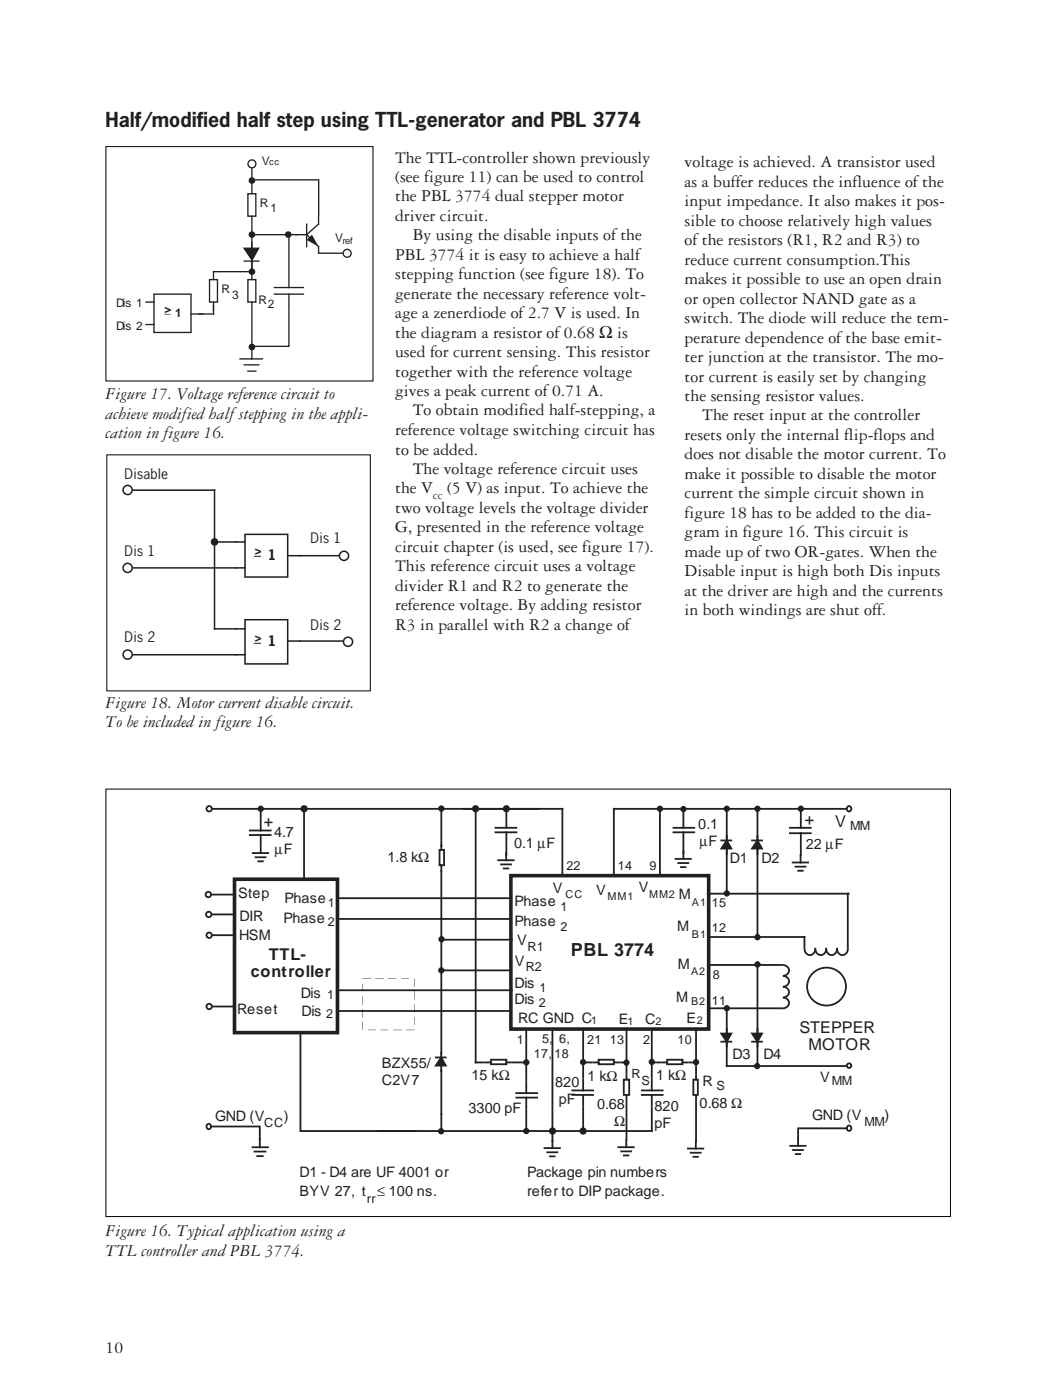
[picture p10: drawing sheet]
<svg xmlns="http://www.w3.org/2000/svg" width="210mm" height="279mm" viewBox="0 0 210 279" stroke-linecap="round" stroke-linejoin="round" font-family="sans-serif">
<path d="M21.1 29.2h53.2v46.7h-53.2zM21.3 90.7h52.5v47h-52.5zM21.1 157.3h168.2v85.2h-168.2z" fill="none" stroke="#000" stroke-width=".2"/>
<g fill="#231f20">
<path d="M88.3 187.1h13.6v.4h-13.6zM88.1 187.1h.2v.4h-.2zM101.9 187.1h.2v.4h-.2z"/>
<path d="M67.2 178.8h34.5v.4h-34.5zM67 178.8h.2v.4h-.2zM101.7 178.8h.2v.4h-.2z"/>
<path d="M87.7 193.2h14v.4h-14zM87.5 193.2h.2v.4h-.2zM101.7 193.2h.2v.4h-.2z"/>
<path d="M75.3 225.3h54.5v.3h-54.5zM75.1 225.3h.2v.3h-.2zM129.8 225.3h.2v.3h-.2z"/>
<path d="M87.9 161h19.4v.4h-19.4zM107.3 161h.2v.4h-.2zM87.7 161h.2v.4h-.2z"/>
<path d="M94.5 161.2h.4v50.6h-.4zM94.5 211.8h.4v.1h-.4zM94.5 161h.4v.2h-.4z"/>
<path d="M100.7 161.4h.3v9h-.3zM100.7 161.2h.3v.2h-.3zM100.7 170.4h.3v.2h-.3z"/>
<path d="M159.3 161.4h.4v9h-.4zM159.3 161.2h.4v.2h-.4zM159.3 170.4h.4v.2h-.4z"/>
<path d="M67.4 183h34.2v.3h-34.2zM67.2 183h.2v.3h-.2zM101.6 183h.1v.3h-.1z"/>
<path d="M67 197.2h34.9v.4h-34.9zM66.8 197.2h.2v.4h-.2zM101.9 197.2h.2v.4h-.2z"/>
<path d="M67.2 201.3h34.5v.4h-34.5zM67 201.3h.2v.4h-.2zM101.7 201.3h.2v.4h-.2z"/>
<path d="M104.6 205.1h.4v20.3h-.4zM104.6 204.9h.4v.2h-.4zM104.6 225.4h.4v.2h-.4z"/>
<path d="M138.4 205.1h.4v22.5h-.4zM138.4 204.9h.4v.2h-.4zM138.4 227.6h.4v.2h-.4z"/>
<path d="M129.6 205.1h.4v20.3h-.4zM129.6 204.9h.4v.2h-.4zM129.6 225.4h.4v.2h-.4z"/>
<path d="M124.6 205.1h.3v22h-.3zM124.6 204.9h.3v.2h-.3zM124.6 227.1h.3v.1h-.3z"/>
<path d="M116 205.1h.3v20.3h-.3zM116 204.9h.3v.2h-.3zM116 225.4h.3v.2h-.3z"/>
</g>
<path d="M101.7 174.5h39.4v30.6h-39.4z" fill="none" stroke="#231f20" stroke-width=".72"/>
<g fill="#231f20">
<path d="M109.8 205.1h.4v20.3h-.4zM109.8 204.9h.4v.2h-.4zM109.8 225.4h.4v.2h-.4z"/>
<path d="M116.1 211.6h8.7v.3h-8.7zM116 211.6h.1v.3h-.1zM124.8 211.6h.1v.3h-.1z"/>
<path d="M129.8 211.6h8.8v.3h-8.8zM129.6 211.6h.2v.3h-.2zM138.6 211.6h.2v.3h-.2z"/>
<path d="M94.7 211.6h10.1v.3h-10.1zM94.5 211.6h.2v.3h-.2zM104.8 211.6h.2v.3h-.2z"/>
<path d="M122.1 161.2h.3v13.3h-.3zM122.1 174.5h.3v.2h-.3zM122.1 161h.3v.2h-.3z"/>
<path d="M111.8 161.2h.4v13.3h-.4zM111.8 174.5h.4v.2h-.4zM111.8 161h.4v.2h-.4z"/>
<path d="M144.6 161.6h.3v16h-.3zM144.6 177.6h.3v.2h-.3zM144.6 161.4h.3v.2h-.3z"/>
<path d="M150.7 161.2h.3v25h-.3zM150.7 186.2h.3v.2h-.3zM150.7 161h.3v.2h-.3z"/>
<path d="M144.6 201.2h.3v11.3h-.3zM144.6 201h.3v.2h-.3zM144.6 212.5h.3v.2h-.3z"/>
<path d="M150.7 192.3h.3v20.4h-.3zM150.7 192.2h.3v.1h-.3zM150.7 212.7h.3v.1h-.3z"/>
<path d="M144.7 212.3h23.8v.4h-23.8zM168.5 212.3h.2v.4h-.2zM144.6 212.3h.1v.4h-.1z"/>
<path d="M131.2 161.4h.4v13.1h-.4zM131.2 174.5h.4v.2h-.4zM131.2 161.2h.4v.2h-.4z"/>
<path d="M122.2 161h46.6v.4h-46.6zM122.1 161h.1v.4h-.1zM168.8 161h.2v.4h-.2z"/>
<path d="M92.2 161h19.8v.4h-19.8zM112 161h.2v.4h-.2zM92 161h.2v.4h-.2z"/>
</g>
<circle cx="87.9" cy="193.4" r=".45" fill="#231f20" stroke="#231f20" stroke-width=".36"/>
<path d="M96.7 211.2h5v.9h-5z" fill="#fff" stroke="#fff" stroke-width=".36"/>
<path d="M97.8 211.2h3v.9h-3z" fill="#fff" stroke="#231f20" stroke-width=".36"/>
<g fill="#231f20">
<path d="M96.7 211.6h1.1v.3h-1.1zM97.8 211.6h.2v.3h-.2zM96.5 211.6h.2v.3h-.2z"/>
<path d="M100.8 211.6h.9v.3h-.9zM100.7 211.6h.1v.3h-.1zM101.7 211.6h.2v.3h-.2z"/>
</g>
<path d="M102.8 215.7h4.2v5.2h-4.2z" fill="#fff" stroke="#fff" stroke-width=".36"/>
<g fill="#231f20">
<path d="M102.8 217.7h4.2v.4h-4.2zM102.6 217.7h.2v.4h-.2zM107 217.7h.1v.4h-.1z"/>
<path d="M102.8 218.6h4.2v.4h-4.2zM102.6 218.6h.2v.4h-.2zM107 218.6h.1v.4h-.1z"/>
<path d="M104.6 215.7h.4v2.2h-.4zM104.6 215.5h.4v.2h-.4zM104.6 217.9h.4v.2h-.4z"/>
<path d="M104.6 218.8h.4v2.1h-.4zM104.6 220.9h.4v.2h-.4zM104.6 218.6h.4v.2h-.4z"/>
</g>
<g fill="#231f20" stroke="#231f20" stroke-width=".36">
<circle cx="104.8" cy="211.8" r=".45"/>
<circle cx="110" cy="225.4" r=".54"/>
</g>
<path d="M114 215.2h4.1v5.2h-4.1z" fill="#fff" stroke="#fff" stroke-width=".36"/>
<g fill="#231f20">
<path d="M114 217.2h4.1v.3h-4.1zM113.8 217.2h.2v.3h-.2zM118.1 217.2h.2v.3h-.2z"/>
<path d="M114 218.1h4.1v.3h-4.1zM113.8 218.1h.2v.3h-.2zM118.1 218.1h.2v.3h-.2z"/>
<path d="M116 215.2h.3v2.1h-.3zM116 215h.3v.2h-.3zM116 217.3h.3v.2h-.3z"/>
<path d="M116 218.2h.3v2.2h-.3zM116 220.4h.3v.2h-.3zM116 218.1h.3v.1h-.3z"/>
</g>
<path d="M118.1 211.2h5v.9h-5z" fill="#fff" stroke="#fff" stroke-width=".36"/>
<path d="M119.2 211.2h3v.9h-3z" fill="#fff" stroke="#231f20" stroke-width=".36"/>
<g fill="#231f20">
<path d="M118.1 211.6h1.1v.3h-1.1zM119.2 211.6h.2v.3h-.2zM117.9 211.6h.2v.3h-.2z"/>
<path d="M122.2 211.6h.9v.3h-.9zM122.1 211.6h.1v.3h-.1zM123.1 211.6h.2v.3h-.2z"/>
</g>
<path d="M124.2 214.3h1.1v5h-1.1z" fill="#fff" stroke="#fff" stroke-width=".36"/>
<path d="M124.2 215.2h1.1v3h-1.1z" fill="#fff" stroke="#231f20" stroke-width=".36"/>
<g fill="#231f20">
<path d="M124.6 214.3h.3v.9h-.3zM124.6 215.2h.3v.2h-.3zM124.6 214.1h.3v.2h-.3z"/>
<path d="M124.6 218.2h.3v1.1h-.3zM124.6 218.1h.3v.1h-.3zM124.6 219.3h.3v.2h-.3z"/>
</g>
<path d="M127.8 215.2h4.2v5.2h-4.2z" fill="#fff" stroke="#fff" stroke-width=".36"/>
<g fill="#231f20">
<path d="M127.8 217.2h4.2v.3h-4.2zM127.6 217.2h.2v.3h-.2zM132 217.2h.1v.3h-.1z"/>
<path d="M127.8 218.1h4.2v.3h-4.2zM127.6 218.1h.2v.3h-.2zM132 218.1h.1v.3h-.1z"/>
<path d="M129.6 215.2h.4v2.1h-.4zM129.6 215h.4v.2h-.4zM129.6 217.3h.4v.2h-.4z"/>
<path d="M129.6 218.2h.4v2.2h-.4zM129.6 220.4h.4v.2h-.4zM129.6 218.1h.4v.1h-.4z"/>
</g>
<path d="M132 211.2h5v.9h-5z" fill="#fff" stroke="#fff" stroke-width=".36"/>
<path d="M132.9 211.2h3v.9h-3z" fill="#fff" stroke="#231f20" stroke-width=".36"/>
<g fill="#231f20">
<path d="M132 211.6h.9v.3h-.9zM132.9 211.6h.1v.3h-.1zM131.8 211.6h.2v.3h-.2z"/>
<path d="M135.9 211.6h1.1v.3h-1.1zM135.7 211.6h.2v.3h-.2zM137 211.6h.2v.3h-.2z"/>
</g>
<path d="M138.1 214.3h.9v5h-.9z" fill="#fff" stroke="#fff" stroke-width=".36"/>
<path d="M138.1 215.2h.9v3h-.9z" fill="#fff" stroke="#231f20" stroke-width=".36"/>
<g fill="#231f20">
<path d="M138.4 214.3h.4v.9h-.4zM138.4 215.2h.4v.2h-.4zM138.4 214.1h.4v.2h-.4z"/>
<path d="M138.4 218.2h.4v1.1h-.4zM138.4 218.1h.4v.1h-.4zM138.4 219.3h.4v.2h-.4z"/>
</g>
<g fill="#231f20" stroke="#231f20" stroke-width=".36">
<path d="M150.8 167.5l.9 1.6h-1.9z"/>
<circle cx="116.1" cy="225.4" r=".54"/>
<circle cx="138.6" cy="211.7" r=".45"/>
</g>
<g fill="#231f20">
<path d="M149.8 167.3h1.9v.4h-1.9zM151.7 167.3h.2v.4h-.2zM149.6 167.3h.2v.4h-.2z"/>
<path d="M150.7 166.6h.3v.9h-.3zM150.7 167.5h.3v.2h-.3zM150.7 166.4h.3v.2h-.3z"/>
<path d="M150.7 169.1h.3v1.1h-.3zM150.7 169h.3v.1h-.3zM150.7 170.2h.3v.2h-.3z"/>
</g>
<path d="M144.7 167.5l.9 1.6h-1.9z" fill="#231f20" stroke="#231f20" stroke-width=".36"/>
<g fill="#231f20">
<path d="M143.7 167.3h1.9v.4h-1.9zM145.6 167.3h.2v.4h-.2zM143.5 167.3h.2v.4h-.2z"/>
<path d="M144.6 166.6h.3v.9h-.3zM144.6 167.5h.3v.2h-.3zM144.6 166.4h.3v.2h-.3z"/>
<path d="M144.6 169.1h.3v1.1h-.3zM144.6 169h.3v.1h-.3zM144.6 170.2h.3v.2h-.3z"/>
</g>
<path d="M157.3 163h4.2v5.1h-4.2z" fill="#fff" stroke="#fff" stroke-width=".36"/>
<g fill="#231f20">
<path d="M157.3 164.8h4.2v.4h-4.2zM157.1 164.8h.2v.4h-.2zM161.5 164.8h.1v.4h-.1z"/>
<path d="M157.3 165.9h4.2v.4h-4.2zM157.1 165.9h.2v.4h-.2zM161.5 165.9h.1v.4h-.1z"/>
<path d="M159.3 163h.4v2h-.4zM159.3 162.8h.4v.2h-.4zM159.3 165h.4v.2h-.4z"/>
<path d="M159.3 166.1h.4v2h-.4zM159.3 168.1h.4v.1h-.4zM159.3 165.9h.4v.2h-.4z"/>
</g>
<path d="M149.8 206h1.9l-.9 1.6z" fill="#231f20" stroke="#231f20" stroke-width=".36"/>
<g fill="#231f20">
<path d="M149.8 207.4h1.9v.4h-1.9zM149.6 207.4h.2v.4h-.2zM151.7 207.4h.2v.4h-.2z"/>
<path d="M150.7 207.6h.3v.9h-.3zM150.7 207.4h.3v.2h-.3zM150.7 208.5h.3v.2h-.3z"/>
<path d="M150.7 205.1h.3v.9h-.3zM150.7 206h.3v.2h-.3zM150.7 204.9h.3v.2h-.3z"/>
</g>
<path d="M143.7 206h1.9l-.9 1.6z" fill="#231f20" stroke="#231f20" stroke-width=".36"/>
<g fill="#231f20">
<path d="M143.7 207.4h1.9v.4h-1.9zM143.5 207.4h.2v.4h-.2zM145.6 207.4h.2v.4h-.2z"/>
<path d="M144.6 207.6h.3v.9h-.3zM144.6 207.4h.3v.2h-.3zM144.6 208.5h.3v.2h-.3z"/>
<path d="M144.6 205.1h.3v.9h-.3zM144.6 206h.3v.2h-.3zM144.6 204.9h.3v.2h-.3z"/>
</g>
<g fill="#231f20" stroke="#231f20" stroke-width=".36">
<circle cx="100.8" cy="161.2" r=".54"/>
<circle cx="94.7" cy="161.2" r=".54"/>
</g>
<path d="M98.7 162.8h4.1v5.3h-4.1z" fill="#fff" stroke="#fff" stroke-width=".36"/>
<g fill="#231f20">
<path d="M98.7 164.8h4.1v.4h-4.1zM98.5 164.8h.2v.4h-.2zM102.8 164.8h.2v.4h-.2z"/>
<path d="M98.7 165.7h4.1v.4h-4.1zM98.5 165.7h.2v.4h-.2zM102.8 165.7h.2v.4h-.2z"/>
<path d="M100.7 162.8h.3v2.2h-.3zM100.7 162.7h.3v.1h-.3zM100.7 165h.3v.2h-.3z"/>
<path d="M100.7 165.9h.3v2.2h-.3zM100.7 168.1h.3v.1h-.3zM100.7 165.7h.3v.2h-.3z"/>
</g>
<path d="M87.5 168.5h.9v5h-.9z" fill="#fff" stroke="#fff" stroke-width=".36"/>
<path d="M87.5 169.4h.9v3.1h-.9z" fill="#fff" stroke="#231f20" stroke-width=".36"/>
<g fill="#231f20">
<path d="M87.7 168.5h.4v.9h-.4zM87.7 169.4h.4v.2h-.4zM87.7 168.3h.4v.2h-.4z"/>
<path d="M87.7 172.5h.4v1h-.4zM87.7 172.3h.4v.2h-.4zM87.7 173.5h.4v.2h-.4z"/>
</g>
<path d="M59.8 205.8v19.6h23.1" fill="none" stroke="#231f20" stroke-width=".36"/>
<circle cx="150.8" cy="212.5" r=".45" fill="#231f20" stroke="#231f20" stroke-width=".36"/>
<g fill="#fff" stroke="#231f20" stroke-width=".36">
<circle cx="169" cy="161.2" r=".5"/>
<circle cx="169.1" cy="212.4" r=".45"/>
</g>
<g fill="#231f20">
<path d="M87.7 213.4h.4v8.6h-.4zM87.7 222h.4v.2h-.4zM87.7 213.2h.4v.2h-.4z"/>
<path d="M87.7 222.1h.4v3.6h-.4zM87.7 221.9h.4v.2h-.4zM87.7 225.7h.4v.2h-.4z"/>
<path d="M87.7 173.6h.4v36.4h-.4zM87.7 210h.4v.1h-.4zM87.7 173.5h.4v.1h-.4z"/>
<path d="M87.7 161.4h.4v7.2h-.4zM87.7 168.6h.4v.2h-.4zM87.7 161.2h.4v.2h-.4z"/>
</g>
<circle cx="87.9" cy="187.2" r=".45" fill="#231f20" stroke="#231f20" stroke-width=".36"/>
<path d="M135.9 161.4h.4v8.6h-.4zM135.9 161.2h.4v.2h-.4zM135.9 170h.4v.2h-.4z" fill="#231f20"/>
<path d="M134.1 162.8h4.2v5.3h-4.2z" fill="#fff" stroke="#fff" stroke-width=".36"/>
<g fill="#231f20">
<path d="M134.1 164.8h4.2v.4h-4.2zM133.9 164.8h.2v.4h-.2zM138.3 164.8h.1v.4h-.1z"/>
<path d="M134.1 165.7h4.2v.4h-4.2zM133.9 165.7h.2v.4h-.2zM138.3 165.7h.1v.4h-.1z"/>
<path d="M135.9 162.8h.4v2.2h-.4zM135.9 162.7h.4v.1h-.4zM135.9 165h.4v.2h-.4z"/>
<path d="M135.9 165.9h.4v2.2h-.4zM135.9 168.1h.4v.1h-.4zM135.9 165.7h.4v.2h-.4z"/>
<path d="M109.8 225.4h.4v2h-.4zM109.8 227.4h.4v.2h-.4zM109.8 225.3h.4v.1h-.4z"/>
</g>
<circle cx="41.5" cy="224.5" r=".5" fill="#fff" stroke="#231f20" stroke-width=".36"/>
<g fill="#231f20">
<path d="M51.6 227.1h.3v1.6h-.3zM51.6 226.9h.3v.2h-.3zM51.6 228.7h.3v.2h-.3z"/>
<path d="M50.3 228.5h3.1v.4h-3.1zM50.1 228.5h.2v.4h-.2zM53.4 228.5h.1v.4h-.1z"/>
<path d="M50.7 229.3h2.2v.4h-2.2zM50.5 229.3h.2v.4h-.2zM52.9 229.3h.1v.4h-.1z"/>
<path d="M51.2 230.3h1.1v.3h-1.1zM51.1 230.3h.1v.3h-.1zM52.3 230.3h.2v.3h-.2z"/>
</g>
<path d="M42 224.5h9.7v2.6" fill="none" stroke="#231f20" stroke-width=".36"/>
<circle cx="169" cy="224.9" r=".5" fill="#fff" stroke="#231f20" stroke-width=".36"/>
<path d="M150.8 191.8v.5h-9.7M168.7 224.9h-9.8v2.2" fill="none" stroke="#231f20" stroke-width=".36"/>
<g fill="#fff" stroke="#231f20" stroke-width=".36">
<path d="M154.9 199.3a1.2 1.2 0 0 1 1.6-.4 1.2 1.2 0 0 1 .4 1.6 1.2 1.2 0 0 1-1.6 .4 1.2 1.2 0 0 1-.4-1.6z"/>
<path d="M154.9 197.1a1.2 1.2 0 0 1 1.6-.3 1.2 1.2 0 0 1 .4 1.6 1.2 1.2 0 0 1-1.6 .3 1.2 1.2 0 0 1-.4-1.6z"/>
<path d="M154.9 194.9a1.2 1.2 0 0 1 1.6-.3 1.2 1.2 0 0 1 .4 1.6 1.2 1.2 0 0 1-1.6 .4 1.2 1.2 0 0 1-.4-1.7z"/>
<path d="M154.9 192.8a1.2 1.2 0 0 1 1.6-.3 1.2 1.2 0 0 1 .4 1.6 1.2 1.2 0 0 1-1.6 .3 1.2 1.2 0 0 1-.4-1.6z"/>
</g>
<path d="M153.5 192.3h2.2v8.7h-2.2z" fill="#fff" stroke="#fff" stroke-width=".36"/>
<g fill="#231f20">
<path d="M141.3 200.8h14.4v.4h-14.4zM155.7 200.8h.2v.4h-.2zM141.1 200.8h.2v.4h-.2z"/>
<path d="M150.5 192.2h5.2v.3h-5.2zM155.7 192.2h.2v.3h-.2zM150.3 192.2h.2v.3h-.2z"/>
</g>
<g fill="#fff" stroke="#231f20" stroke-width=".36">
<path d="M160.7 188.1a1.21 1.21 0 0 1 1.7 .6 1.21 1.21 0 0 1-.8 1.6 1.24 1.24 0 0 1-1.3-.7 1.24 1.24 0 0 1 .4-1.5z"/>
<path d="M162.8 188.1a1.21 1.21 0 0 1 1.7 .6 1.21 1.21 0 0 1-.7 1.6 1.24 1.24 0 0 1-1.4-.7 1.24 1.24 0 0 1 .4-1.5z"/>
<path d="M165 188.1a1.21 1.21 0 0 1 1.7 .6 1.21 1.21 0 0 1-.7 1.6 1.24 1.24 0 0 1-1.4-.7 1.24 1.24 0 0 1 .4-1.5z"/>
<path d="M167.1 188.1a1.21 1.21 0 0 1 1.7 .6 1.21 1.21 0 0 1-.7 1.6 1.24 1.24 0 0 1-1.4-.7 1.24 1.24 0 0 1 .4-1.5z"/>
<circle cx="164.6" cy="196.6" r="3.8"/>
</g>
<path d="M160.2 186.8h8.6v1.9h-8.6z" fill="#fff" stroke="#fff" stroke-width=".36"/>
<g fill="#231f20">
<path d="M160 186.8h.4v1.9h-.4zM160 188.7h.4v.2h-.4zM160 186.6h.4v.2h-.4z"/>
<path d="M168.7 178.1h.3v10.6h-.3zM168.7 188.7h.3v.2h-.3zM168.7 177.9h.3v.2h-.3z"/>
<path d="M141 177.9h28v.4h-28zM140.8 177.9h.2v.4h-.2zM169 177.9h.2v.4h-.2z"/>
<path d="M141.3 186.6h18.9v.3h-18.9zM160.2 186.6h.2v.3h-.2zM141.1 186.6h.2v.3h-.2z"/>
</g>
<path d="M46.7 175.3h20.5v30.5h-20.5z" fill="#fff" stroke="#231f20" stroke-width=".72"/>
<g fill="#231f20">
<path d="M60.6 161h27.1v.4h-27.1zM87.7 161h.2v.4h-.2zM60.4 161h.2v.4h-.2z"/>
<path d="M60.4 161h.3v14.1h-.3zM60.4 160.9h.3v.1h-.3zM60.4 175.1h.3v.2h-.3z"/>
<path d="M41.7 161h18.9v.4h-18.9zM60.6 161h.1v.4h-.1zM41.5 161h.2v.4h-.2z"/>
</g>
<circle cx="60.6" cy="161.2" r=".54" fill="#231f20" stroke="#231f20" stroke-width=".36"/>
<g fill="#231f20">
<path d="M41.5 178.1h5.2v.4h-5.2zM46.7 178.1h.2v.4h-.2zM41.3 178.1h.2v.4h-.2z"/>
<path d="M41.7 182.1h5v.3h-5zM46.7 182.1h.2v.3h-.2zM41.5 182.1h.2v.3h-.2z"/>
<path d="M41.7 186.2h5v.4h-5zM46.7 186.2h.2v.4h-.2zM41.5 186.2h.2v.4h-.2z"/>
<path d="M41.7 200.4h5v.4h-5zM46.7 200.4h.2v.4h-.2zM41.5 200.4h.2v.4h-.2z"/>
<path d="M51.7 168.6h.4v1.4h-.4zM51.7 168.4h.4v.2h-.4zM51.7 170h.4v.2h-.4z"/>
<path d="M50.3 169.9h3.1v.3h-3.1zM50.2 169.9h.1v.3h-.1zM53.4 169.9h.2v.3h-.2z"/>
<path d="M50.9 170.7h2v.3h-2zM50.7 170.7h.2v.3h-.2zM52.9 170.7h.2v.3h-.2z"/>
<path d="M51.4 171.5h.9v.4h-.9zM51.3 171.5h.1v.4h-.1zM52.3 171.5h.2v.4h-.2z"/>
<path d="M51.7 161h.4v2.4h-.4zM51.7 163.4h.4v.2h-.4zM51.7 160.9h.4v.1h-.4z"/>
</g>
<g fill="#fff" stroke="#231f20" stroke-width=".36">
<circle cx="41.7" cy="200.6" r=".54"/>
<circle cx="41.7" cy="186.4" r=".54"/>
<circle cx="41.7" cy="161.2" r=".54"/>
</g>
<g fill="#231f20">
<path d="M82.5 195v1.7z"/>
<path d="M72.2 195l1.7 .1zM72.2 195v.1zM73.9 195v.1z"/>
<path d="M74.8 195l1.6 .1zM74.7 195l.1 .1zM76.4 195v.1z"/>
<path d="M77.3 195l1.6 .1zM77.2 195l.1 .1zM78.9 195v.1z"/>
<path d="M80 195l1.4 .1zM79.9 195l.1 .1zM81.4 195l.1 .1z"/>
<path d="M82.5 197.6v1.6zM82.5 197.5v.1z"/>
<path d="M82.5 200.3v1.4zM82.5 200.2v.1z"/>
<path d="M82.5 202.8v1.4zM82.5 202.7v.1zM82.5 204.2v.1z"/>
<path d="M80.9 205.2l1.6 .1zM82.5 205.2v.1zM80.8 205.2l.1 .1z"/>
<path d="M78.4 205.2l1.6 .1zM80 205.2v.1zM78.3 205.2l.1 .1z"/>
<path d="M75.8 205.2l1.5 .1zM77.3 205.2v.1zM75.8 205.2v.1z"/>
<path d="M73.3 205.2l1.5 .1zM74.8 205.2v.1zM73.3 205.2v.1z"/>
<path d="M72.2 203.7l.1 1.6zM72.2 205.3h.1zM72.2 203.6l.1 .1z"/>
<path d="M72.2 201.2l.1 1.6zM72.2 202.8h.1zM72.2 201.1l.1 .1z"/>
<path d="M72.2 198.6l.1 1.7zM72.2 200.3h.1zM72.2 198.6h.1z"/>
<path d="M72.2 196.1l.1 1.5zM72.2 197.6h.1zM72.2 196.1h.1z"/>
</g>
<path d="M49.8 163.4h4.1v5.2h-4.1z" fill="#fff" stroke="#fff" stroke-width=".36"/>
<g fill="#231f20">
<path d="M49.8 165.4h4.1v.3h-4.1zM49.6 165.4h.2v.3h-.2zM53.9 165.4h.2v.3h-.2z"/>
<path d="M49.8 166.3h4.1v.3h-4.1zM49.6 166.3h.2v.3h-.2zM53.9 166.3h.2v.3h-.2z"/>
<path d="M51.7 163.4h.4v2.1h-.4zM51.7 163.2h.4v.2h-.4zM51.7 165.5h.4v.2h-.4z"/>
<path d="M51.7 166.4h.4v2.2h-.4zM51.7 168.6h.4v.2h-.4zM51.7 166.3h.4v.1h-.4z"/>
</g>
<path d="M87.9 210.8l.9 1.6h-2z" fill="#231f20" stroke="#231f20" stroke-width=".36"/>
<g fill="#231f20">
<path d="M86.8 210.6h2v.4h-2zM88.8 210.6h.1v.4h-.1zM86.6 210.6h.2v.4h-.2z"/>
<path d="M87.7 209.9h.3v.9h-.3zM87.7 210.8h.3v.2h-.3zM87.7 209.7h.3v.2h-.3z"/>
<path d="M87.7 212.4h.3v1.1h-.3zM87.7 212.2h.3v.2h-.3zM87.7 213.5h.3v.2h-.3z"/>
</g>
<g fill="#fff" stroke="#231f20" stroke-width=".36">
<circle cx="41.6" cy="182.3" r=".54"/>
<circle cx="41.5" cy="178.3" r=".54"/>
</g>
<g fill="#231f20">
<path d="M100.6 170h.4v1.5h-.4zM100.6 169.8h.4v.2h-.4zM100.6 171.5h.4v.1h-.4z"/>
<path d="M99.2 171.3h3.1v.3h-3.1zM99 171.3h.2v.3h-.2zM102.3 171.3h.2v.3h-.2z"/>
<path d="M99.8 172.1h2v.4h-2zM99.6 172.1h.2v.4h-.2zM101.8 172.1h.1v.4h-.1z"/>
<path d="M100.3 172.9h.9v.4h-.9zM100.1 172.9h.2v.4h-.2zM101.2 172.9h.2v.4h-.2z"/>
<path d="M135.9 169.8h.4v1.4h-.4zM135.9 169.6h.4v.2h-.4zM135.9 171.2h.4v.2h-.4z"/>
<path d="M134.5 171h3.1v.4h-3.1zM134.3 171h.2v.4h-.2zM137.6 171h.2v.4h-.2z"/>
<path d="M135.1 171.8h2v.4h-2zM134.9 171.8h.2v.4h-.2zM137.1 171.8h.1v.4h-.1z"/>
<path d="M135.6 172.7h.9v.3h-.9zM135.4 172.7h.2v.3h-.2zM136.5 172.7h.2v.3h-.2z"/>
<path d="M159.3 170.5h.3v1.4h-.3zM159.3 170.3h.3v.2h-.3zM159.3 171.9h.3v.2h-.3z"/>
<path d="M157.9 171.7h3v.4h-3zM157.7 171.7h.2v.4h-.2zM160.9 171.7h.2v.4h-.2z"/>
<path d="M158.4 172.6h2v.3h-2zM158.2 172.6h.2v.3h-.2zM160.4 172.6h.2v.3h-.2z"/>
<path d="M159 173.4h.9v.3h-.9zM158.8 173.4h.2v.3h-.2zM159.9 173.4h.1v.3h-.1z"/>
<path d="M158.8 227h.3v1.4h-.3zM158.8 226.8h.3v.2h-.3zM158.8 228.4h.3v.2h-.3z"/>
<path d="M157.4 228.2h3v.4h-3zM157.2 228.2h.2v.4h-.2zM160.4 228.2h.2v.4h-.2z"/>
<path d="M157.9 229h2v.4h-2zM157.8 229h.1v.4h-.1zM159.9 229h.2v.4h-.2z"/>
<path d="M158.5 229.9h.9v.3h-.9zM158.3 229.9h.2v.3h-.2zM159.4 229.9h.2v.3h-.2z"/>
<path d="M138.4 227.5h.4v1.4h-.4zM138.4 227.3h.4v.2h-.4zM138.4 228.9h.4v.2h-.4z"/>
<path d="M137 228.8h3.1v.3h-3.1zM136.8 228.8h.2v.3h-.2zM140.1 228.8h.1v.3h-.1z"/>
<path d="M137.6 229.6h1.9v.3h-1.9zM137.4 229.6h.2v.3h-.2zM139.5 229.6h.2v.3h-.2z"/>
<path d="M138.1 230.4h.9v.4h-.9zM137.9 230.4h.2v.4h-.2zM139 230.4h.2v.4h-.2z"/>
<path d="M124.5 227.2h.4v1.5h-.4zM124.5 227h.4v.2h-.4zM124.5 228.7h.4v.1h-.4z"/>
<path d="M123.1 228.5h3.1v.3h-3.1zM123 228.5h.1v.3h-.1zM126.2 228.5h.2v.3h-.2z"/>
<path d="M123.7 229.3h2v.4h-2zM123.5 229.3h.2v.4h-.2zM125.7 229.3h.2v.4h-.2z"/>
<path d="M124.2 230.1h.9v.4h-.9zM124.1 230.1h.1v.4h-.1zM125.1 230.1h.2v.4h-.2z"/>
<path d="M109.8 227.4h.4v1.4h-.4zM109.8 227.2h.4v.2h-.4zM109.8 228.8h.4v.2h-.4z"/>
<path d="M108.4 228.7h3.1v.3h-3.1zM108.3 228.7h.1v.3h-.1zM111.5 228.7h.2v.3h-.2z"/>
<path d="M109 229.5h2v.4h-2zM108.8 229.5h.2v.4h-.2zM111 229.5h.2v.4h-.2z"/>
<path d="M109.5 230.3h.9v.4h-.9zM109.4 230.3h.1v.4h-.1zM110.4 230.3h.2v.4h-.2z"/>
</g>
<g fill="#231f20" stroke="#231f20" stroke-width=".36">
<circle cx="51.9" cy="161.2" r=".45"/>
<circle cx="87.9" cy="161.2" r=".45"/>
<circle cx="136.1" cy="161.3" r=".45"/>
<circle cx="144.7" cy="161.2" r=".45"/>
<circle cx="144.7" cy="178.1" r=".45"/>
<circle cx="150.9" cy="161.2" r=".45"/>
<circle cx="159.5" cy="161.2" r=".45"/>
<circle cx="150.9" cy="186.8" r=".45"/>
<circle cx="150.9" cy="192.2" r=".45"/>
<circle cx="129.8" cy="211.7" r=".45"/>
<circle cx="124.8" cy="211.8" r=".45"/>
<circle cx="116.1" cy="211.7" r=".45"/>
<circle cx="144.7" cy="201" r=".45"/>
<circle cx="131.4" cy="161.2" r=".45"/>
<circle cx="104.8" cy="225.4" r=".45"/>
<circle cx="87.8" cy="225.5" r=".45"/>
</g>
<path d="M59 43.1h4.4v7.4h-4.4z" fill="#fff" stroke="#fff" stroke-width=".26"/>
<g fill="#231f20">
<path d="M61.1 47.8l1-1 1.3 2.3z"/>
<path d="M60.9 44.7h.3v4.4h-.3zM60.9 44.5h.3v.2h-.3zM60.9 49.1h.3v.2h-.3z"/>
<path d="M61 46.7l2.4-2.1 .1 .2-2.3 2.1zM63.4 44.6l.1-.1v.3zM61 46.7l.2 .2h-.1z"/>
<path d="M59 46.6h2.1v.3h-2.1zM61.1 46.6h.1v.3h-.1zM58.8 46.6h.2v.3h-.2z"/>
<path d="M61 46.9l.2-.2 .5 .5-.2 .2zM61.1 46.6l.1 .1-.2 .2zM61.5 47.4l.2-.2v.1z"/>
<path d="M62.7 48.3l.8 .8-.2 .1-.7-.7zM62.7 48.2v.1l-.1 .2zM63.5 49.1h.1l-.3 .1z"/>
<path d="M63.3 49.1h.3v1.4h-.3zM63.3 49h.3v.1h-.3zM63.3 50.5h.3v.1h-.3z"/>
<path d="M63.3 43.1h.3v1.6h-.3zM63.3 44.7h.3v.1h-.3zM63.3 43h.3v.1h-.3z"/>
</g>
<path d="M41.7 54.2h1.6v7.6h-1.6z" fill="#fff" stroke="#fff" stroke-width=".26"/>
<path d="M41.7 55.7h1.6v4.5h-1.6z" fill="#fff" stroke="#231f20" stroke-width=".26"/>
<g fill="#231f20">
<path d="M42.4 54.2h.3v1.5h-.3zM42.4 55.7h.3v.2h-.3zM42.4 54h.3v.2h-.3z"/>
<path d="M42.4 60.2h.3v1.6h-.3zM42.4 60.1h.3v.1h-.3zM42.4 61.8h.3v.1h-.3z"/>
<path d="M50 69.2h.3v2.3h-.3zM50 69h.3v.2h-.3zM50 71.5h.3v.2h-.3z"/>
<path d="M47.8 71.4h4.5v.3h-4.5zM47.7 71.4h.1v.3h-.1zM52.3 71.4h.1v.3h-.1z"/>
<path d="M48.6 72.6h2.9v.3h-2.9zM48.5 72.6h.1v.3h-.1zM51.5 72.6h.2v.3h-.2z"/>
<path d="M49.4 73.8h1.5v.3h-1.5zM49.2 73.8h.2v.3h-.2zM50.9 73.8h.2v.3h-.2z"/>
<path d="M50 33.1h.3v36.1h-.3zM50 69.2h.3v.1h-.3zM50 33h.3v.1h-.3z"/>
</g>
<path d="M49.4 37h1.5v7.7h-1.5z" fill="#fff" stroke="#fff" stroke-width=".26"/>
<path d="M49.4 38.6h1.5v4.5h-1.5z" fill="#fff" stroke="#231f20" stroke-width=".26"/>
<g fill="#231f20">
<path d="M50 37h.3v1.6h-.3zM50 38.6h.3v.1h-.3zM50 36.9h.3v.1h-.3z"/>
<path d="M50 43.1h.3v1.6h-.3zM50 43h.3v.1h-.3zM50 44.7h.3v.1h-.3z"/>
</g>
<path d="M49.4 54.2h1.5v7.6h-1.5z" fill="#fff" stroke="#fff" stroke-width=".26"/>
<path d="M49.4 55.7h1.5v4.5h-1.5z" fill="#fff" stroke="#231f20" stroke-width=".26"/>
<g fill="#231f20">
<path d="M50 54.2h.3v1.5h-.3zM50 55.7h.3v.2h-.3zM50 54h.3v.2h-.3z"/>
<path d="M50 60.2h.3v1.6h-.3zM50 60.1h.3v.1h-.3zM50 61.8h.3v.1h-.3z"/>
</g>
<g fill="#231f20" stroke="#231f20" stroke-width=".26">
<circle cx="50.2" cy="46.8" r=".53"/>
<circle cx="50.2" cy="69.2" r=".53"/>
</g>
<path d="M57.5 46.6v22.4h-7.3" fill="none" stroke="#231f20" stroke-width=".26"/>
<path d="M54.6 54.2h5.8v7.6h-5.8z" fill="#fff" stroke="#fff" stroke-width=".26"/>
<g fill="#231f20">
<path d="M54.6 57.2h5.8v.2h-5.8zM54.5 57.2h.1v.2h-.1zM60.4 57.2h.2v.2h-.2z"/>
<path d="M54.6 58.5h5.8v.3h-5.8zM54.5 58.5h.1v.3h-.1zM60.4 58.5h.2v.3h-.2z"/>
<path d="M57.4 54.2h.3v3.1h-.3zM57.4 54h.3v.2h-.3zM57.4 57.3h.3v.1h-.3z"/>
<path d="M57.4 58.6h.3v3.2h-.3zM57.4 61.8h.3v.1h-.3zM57.4 58.5h.3v.1h-.3z"/>
</g>
<circle cx="57.4" cy="46.8" r=".53" fill="#231f20" stroke="#231f20" stroke-width=".26"/>
<g fill="#231f20">
<path d="M50.2 46.6h8.9v.3h-8.9zM50 46.6h.2v.3h-.2zM59.1 46.6h.1v.3h-.1z"/>
<path d="M63.6 50.3h5.3v.3h-5.3zM63.5 50.3h.1v.3h-.1zM68.9 50.3h.1v.3h-.1z"/>
</g>
<path d="M50 35.8h13.5v7.2" fill="none" stroke="#231f20" stroke-width=".26"/>
<g fill="#231f20" stroke="#231f20" stroke-width=".26">
<path d="M48.6 49.5h2.9l-1.3 2.3z"/>
<circle cx="50.2" cy="36" r=".53"/>
</g>
<g fill="#231f20">
<path d="M48.6 51.9h2.9v.3h-2.9zM48.5 51.9h.1v.3h-.1zM51.5 51.9h.2v.3h-.2z"/>
<path d="M50 52h.3v1.6h-.3zM50 51.9h.3v.1h-.3zM50 53.6h.3v.2h-.3z"/>
<path d="M50 48.4h.3v1.3h-.3zM50 49.7h.3v.1h-.3zM50 48.2h.3v.2h-.3z"/>
<path d="M42.5 54h7.7v.3h-7.7zM42.4 54h.1v.3h-.1zM50.2 54h.1v.3h-.1z"/>
</g>
<circle cx="50.2" cy="54.2" r=".53" fill="#231f20" stroke="#231f20" stroke-width=".26"/>
<path d="M30.7 58.6h7.3v7.7h-7.3z" fill="#fff" stroke="#231f20" stroke-width=".26"/>
<g fill="#231f20">
<path d="M29.1 60.1h1.6v.2h-1.6zM30.7 60.1h.1v.2h-.1zM29 60.1h.1v.2h-.1z"/>
<path d="M29.1 64.6h1.6v.2h-1.6zM30.7 64.6h.1v.2h-.1zM29 64.6h.1v.2h-.1z"/>
<path d="M38 62.4h2.4v.3h-2.4zM37.9 62.4h.1v.3h-.1zM40.4 62.4h.1v.3h-.1z"/>
<path d="M39.6 62.4h2.9v.3h-2.9zM39.5 62.4h.1v.3h-.1zM42.5 62.4h.1v.3h-.1z"/>
<path d="M42.4 61h.3v1.6h-.3zM42.4 62.6h.3v.1h-.3zM42.4 60.9h.3v.1h-.3z"/>
</g>
<g fill="#fff" stroke="#231f20" stroke-width=".26">
<circle cx="69.1" cy="50.5" r=".79"/>
<circle cx="50.2" cy="32.7" r=".79"/>
</g>
<path d="M48.8 106.5h8.5v8.5h-8.5z" fill="#fff" stroke="#231f20" stroke-width=".3"/>
<g fill="#231f20">
<path d="M47 107.9h1.8v.3h-1.8zM48.8 107.9h.1v.3h-.1zM46.8 107.9h.2v.3h-.2z"/>
<path d="M47 113h1.8v.3h-1.8zM48.8 113h.1v.3h-.1zM46.8 113h.2v.3h-.2z"/>
<path d="M57.3 110.6h2.4v.3h-2.4zM57.1 110.6h.2v.3h-.2zM59.7 110.6h.2v.3h-.2z"/>
</g>
<path d="M48.8 123.5h8.5v8.8h-8.5z" fill="#fff" stroke="#231f20" stroke-width=".3"/>
<g fill="#231f20">
<path d="M47 125.2h1.8v.3h-1.8zM48.8 125.2h.1v.3h-.1zM46.8 125.2h.2v.3h-.2z"/>
<path d="M47 130.4h1.8v.3h-1.8zM48.8 130.4h.1v.3h-.1zM46.8 130.4h.2v.3h-.2z"/>
<path d="M57.3 127.6h2.4v.3h-2.4zM57.1 127.6h.2v.3h-.2zM59.7 127.6h.2v.3h-.2z"/>
<path d="M42.7 107.9h4.3v.3h-4.3zM47 107.9h.1v.3h-.1zM42.6 107.9h.1v.3h-.1z"/>
<path d="M42.7 125.2h4.3v.3h-4.3zM47 125.2h.1v.3h-.1zM42.6 125.2h.1v.3h-.1z"/>
<path d="M42.6 97.7h.3v27.6h-.3zM42.6 125.3h.3v.2h-.3zM42.6 97.5h.3v.2h-.3z"/>
<path d="M25.4 97.5h17.3v.4h-17.3zM42.7 97.5h.2v.4h-.2zM25.3 97.5h.1v.4h-.1z"/>
<path d="M25.4 113h21.6v.3h-21.6zM47 113h.1v.3h-.1zM25.3 113h.1v.3h-.1z"/>
<path d="M25.4 130.4h21.6v.3h-21.6zM47 130.4h.1v.3h-.1zM25.3 130.4h.1v.3h-.1z"/>
<path d="M59.7 110.6h8.8v.3h-8.8zM59.6 110.6h.1v.3h-.1zM68.5 110.6h.2v.3h-.2z"/>
<path d="M59.7 127.6h8.8v.3h-8.8zM59.6 127.6h.1v.3h-.1zM68.5 127.6h.2v.3h-.2z"/>
</g>
<circle cx="42.7" cy="108" r=".61" fill="#231f20" stroke="#231f20" stroke-width=".3"/>
<g fill="#fff" stroke="#231f20" stroke-width=".3">
<circle cx="68.5" cy="110.8" r=".91"/>
<circle cx="25.4" cy="130.5" r=".91"/>
<circle cx="25.4" cy="113.2" r=".91"/>
<circle cx="25.4" cy="97.7" r=".91"/>
<circle cx="69.3" cy="127.9" r=".91"/>
</g>
<text font-size="3.9" fill="#231f20" x="21" y="25.2">Half/modified half step using TTL-generator and PBL 3774</text>
<text font-size="3.6" fill="#231f20" x="113.7" y="190.6">PBL 3774</text>
<g font-size="3.5" fill="#231f20">
<text x="78.7" y="32.4">The TTL-controller shown previously</text>
<text x="136.3" y="33.4">voltage is achieved. A transistor used</text>
<text x="78.7" y="36.2">(see figure 11) can be used to control</text>
<text x="78.7" y="40.1">the PBL 3774 dual stepper motor</text>
<text x="136.3" y="37.2">as a buffer reduces the influence of the</text>
<text x="136.3" y="41.1">input impedance. It also makes it pos-</text>
<text x="78.7" y="44">driver circuit.</text>
<text x="82.2" y="47.9">By using the disable inputs of the</text>
<text x="136.3" y="45">sible to choose relatively high values</text>
<text x="78.7" y="51.8">PBL 3774 it is easy to achieve a half</text>
<text x="136.3" y="48.9">of the resistors (R1, R2 and R3) to</text>
<text x="136.3" y="52.8">reduce current consumption.This</text>
<text x="78.7" y="55.7">stepping function (see figure 18). To</text>
<text x="78.7" y="59.5">generate the necessary reference volt-</text>
<text x="136.3" y="56.7">makes it possible to use an open drain</text>
<text x="78.7" y="63.4">age a zenerdiode of 2.7 V is used. In</text>
<text x="136.3" y="60.5">or open collector NAND gate as a</text>
<text x="136.3" y="64.4">switch. The diode will reduce the tem-</text>
<text x="78.7" y="67.3">the diagram a resistor of 0.68 Ω is</text>
<text x="78.7" y="71.2">used for current sensing. This resistor</text>
<text x="136.3" y="68.3">perature dependence of the base emit-</text>
<text x="78.7" y="75.1">together with the reference voltage</text>
<text x="136.3" y="72.1">ter junction at the transistor. The mo-</text>
<text x="136.3" y="76">tor current is easily set by changing</text>
<text x="21" y="79.6">Figure 17. Voltage reference circuit to</text>
<text x="21" y="83.5">achieve modified half stepping in the appli-</text>
<text x="78.7" y="79">gives a peak current of 0.71 A.</text>
<text x="82.2" y="82.8">To obtain modified half-stepping, a</text>
<text x="136.3" y="79.9">the sensing resistor values.</text>
<text x="139.9" y="83.8">The reset input at the controller</text>
<text x="21" y="87.4">cation in figure 16.</text>
<text x="78.7" y="86.7">reference voltage switching circuit has</text>
<text x="136.3" y="87.7">resets only the internal flip-flops and</text>
<text x="78.7" y="90.6">to be added.</text>
<text x="82.2" y="94.5">The voltage reference circuit uses</text>
<text x="136.3" y="91.6">does not disable the motor current. To</text>
<text x="136.3" y="95.4">make it possible to disable the motor</text>
<text x="78.7" y="98.4">the V</text>
<text x="89.1" y="98.4">(5 V) as input. To achieve the</text>
<text x="136.3" y="99.3">current the simple circuit shown in</text>
<text x="78.7" y="102.2">two voltage levels the voltage divider</text>
<text x="78.7" y="106.1">G, presented in the reference voltage</text>
<text x="136.3" y="103.2">figure 18 has to be added to the dia-</text>
<text x="136.3" y="107.1">gram in figure 16. This circuit is</text>
<text x="78.7" y="110">circuit chapter (is used, see figure 17).</text>
<text x="78.7" y="113.9">This reference circuit uses a voltage</text>
<text x="136.3" y="111">made up of two OR-gates. When the</text>
<text x="78.7" y="117.7">divider R1 and R2 to generate the</text>
<text x="136.3" y="114.9">Disable input is high both Dis inputs</text>
<text x="136.3" y="118.7">at the driver are high and the currents</text>
<text x="78.7" y="121.6">reference voltage. By adding resistor</text>
<text x="78.7" y="125.5">R3 in parallel with R2 a change of</text>
<text x="136.3" y="122.6">in both windings are shut off.</text>
<text x="21" y="141">Figure 18. Motor current disable circuit.</text>
<text x="21" y="144.9">To be included in figure 16.</text>
<text x="21" y="246.4">Figure 16. Typical application using a</text>
<text x="21" y="250.3">TTL controller and PBL 3774.</text>
<text x="21" y="269.7">10</text>
</g>
<g font-size="3.2" fill="#231f20">
<text x="52.5" y="164.8">+</text>
<text x="160.3" y="164.5">+</text>
<text x="166.3" y="164.8">V</text>
<text x="53.5" y="191.3">TTL-</text>
<text x="49.9" y="194.8">controller</text>
<text x="159.2" y="205.9">STEPPER</text>
<text x="161" y="209.3">MOTOR</text>
</g>
<g font-size="2.9" fill="#231f20">
<text x="54.6" y="166.9">4.7</text>
<text x="139.1" y="165.2">0.1</text>
<text x="54.7" y="170.3">µF</text>
<text x="77.2" y="171.8">1.8 kΩ</text>
<text x="102.4" y="169">0.1 µF</text>
<text x="139.3" y="168.6">µF</text>
<text x="145.4" y="172">D1</text>
<text x="151.7" y="172">D2</text>
<text x="160.5" y="169.3">22 µF</text>
<text x="47.4" y="179">Step</text>
<text x="56.7" y="179.9">Phase</text>
<text x="110.1" y="178">V</text>
<text x="118.7" y="178.3">V</text>
<text x="127.2" y="177.9">V</text>
<text x="135.2" y="179.2">M</text>
<text x="47.7" y="183.5">DIR</text>
<text x="56.5" y="183.9">Phase</text>
<text x="102.5" y="180.6">Phase</text>
<text x="102.5" y="184.6">Phase</text>
<text x="134.8" y="185.6">M</text>
<text x="47.6" y="187.3">HSM</text>
<text x="103" y="188.4">V</text>
<text x="102.5" y="197">Dis</text>
<text x="102.6" y="192.5">V</text>
<text x="135" y="193.2">M</text>
<text x="47.2" y="202">Reset</text>
<text x="59.9" y="199">Dis</text>
<text x="60.1" y="202.6">Dis</text>
<text x="102.5" y="200.1">Dis</text>
<text x="103.2" y="203.8">RC GND C</text>
<text x="134.7" y="199.7">M</text>
<text x="136.7" y="203.8">E</text>
<text x="123.2" y="204.1">E</text>
<text x="128.5" y="204">C</text>
<text x="76" y="212.8">BZX55/</text>
<text x="93.9" y="215.4">15 kΩ</text>
<text x="117" y="215.5">1 kΩ</text>
<text x="130.7" y="215.4">1 kΩ</text>
<text x="145.9" y="211">D3</text>
<text x="152" y="211">D4</text>
<text x="163.3" y="215.7">V</text>
<text x="76" y="216.3">C2V7</text>
<text x="93.3" y="221.9">3300 pF</text>
<text x="110.6" y="216.7">820</text>
<text x="111.3" y="220.1">pF</text>
<text x="118.9" y="221">0.68</text>
<text x="130.3" y="221.4">820</text>
<text x="139.3" y="220.8">0.68 Ω</text>
<text x="139.9" y="216.4">R</text>
<text x="42.8" y="223.5">GND (V</text>
<text x="56.5" y="223.5">)</text>
<text x="122.3" y="224.4">Ω</text>
<text x="130.3" y="224.8">pF</text>
<text x="161.7" y="223.3">GND (V</text>
<text x="176.1" y="223.3">)</text>
<text x="59.7" y="234.5">D1 - D4 are UF 4001 or</text>
<text x="59.7" y="238.3">BYV 27, t</text>
<text x="75.1" y="238.3">≤ 100 ns.</text>
<text x="105" y="234.7">Package pin numbers</text>
<text x="105" y="238.5">refer to DIP package.</text>
</g>
<g font-size="2.7" fill="#231f20">
<text x="24.8" y="95.4">Disable</text>
<text x="24.8" y="110.9">Dis 1</text>
<text x="50.6" y="110.6">&gt;</text>
<text x="50.6" y="110.6">_</text>
<text x="53.3" y="111.5">1</text>
<text x="61.8" y="108.2">Dis 1</text>
<text x="61.8" y="125.5">Dis 2</text>
<text x="24.8" y="127.9">Dis 2</text>
<text x="50.6" y="127.9">&gt;</text>
<text x="50.6" y="127.9">_</text>
<text x="53.3" y="128.8">1</text>
</g>
<g font-size="2.5" fill="#231f20">
<text x="86.2" y="99.5">cc</text>
<text x="169.3" y="165.4">MM</text>
<text x="112.8" y="173.5">22</text>
<text x="123.1" y="173.5">14</text>
<text x="129.4" y="173.5">9</text>
<text x="65.3" y="180.8">1</text>
<text x="65.3" y="184.6">2</text>
<text x="111.6" y="181.6">1</text>
<text x="111.6" y="185.6">2</text>
<text x="141.8" y="180.8">15</text>
<text x="141.8" y="185.9">12</text>
<text x="105.1" y="189.6">R1</text>
<text x="104.7" y="193.6">R2</text>
<text x="107.4" y="197.7">1</text>
<text x="141.9" y="195">8</text>
<text x="65" y="203">2</text>
<text x="65.1" y="199.2">1</text>
<text x="107.3" y="200.8">2</text>
<text x="141.8" y="200.3">11</text>
<text x="102.9" y="208.2">1</text>
<text x="107.9" y="207.9">5, 6,</text>
<text x="116.9" y="208.2">21</text>
<text x="121.4" y="208.2">13</text>
<text x="128.1" y="208.2">2</text>
<text x="134.9" y="208.2">10</text>
<text x="106.3" y="211">17, 18</text>
<text x="125.8" y="214.9">R</text>
<text x="127.7" y="216.3">S</text>
<text x="142.7" y="217.2">S</text>
<text x="165.7" y="216.3">MM</text>
<text x="52.6" y="224.7">CC</text>
<text x="172.2" y="224.4">MM</text>
<text x="73.1" y="239.8">rr</text>
</g>
<g font-size="2.4" fill="#231f20">
<text x="52.1" y="32.9">V</text>
<text x="51.7" y="41.2">R</text>
<text x="53.8" y="42.3">1</text>
<text x="66.8" y="48.2">V</text>
<text x="44.1" y="58.5">R</text>
<text x="46.2" y="59.7">3</text>
<text x="23.2" y="61.2">Dis 1</text>
<text x="23.2" y="65.9">Dis 2</text>
<text x="32.8" y="62.4">&gt;</text>
<text x="32.8" y="62.4">_</text>
<text x="34.9" y="63.2">1</text>
<text x="51.5" y="60.6">R</text>
<text x="53.3" y="61.4">2</text>
</g>
<g font-size="2.2" fill="#231f20">
<text x="112.6" y="179">CC</text>
<text x="121" y="179.5">MM1</text>
<text x="129.3" y="179">MM2</text>
<text x="137.8" y="180.6">A1</text>
<text x="137.8" y="187">B1</text>
<text x="137.6" y="194.4">A2</text>
<text x="137.6" y="200.3">B2</text>
<text x="117.8" y="204">1</text>
<text x="124.9" y="204.2">1</text>
<text x="130.5" y="204.2">2</text>
<text x="138.8" y="204.1">2</text>
</g>
<g font-size="1.8" fill="#231f20">
<text x="53.6" y="32.9">cc</text>
<text x="68.2" y="48.6">ref</text>
</g>
</svg>
